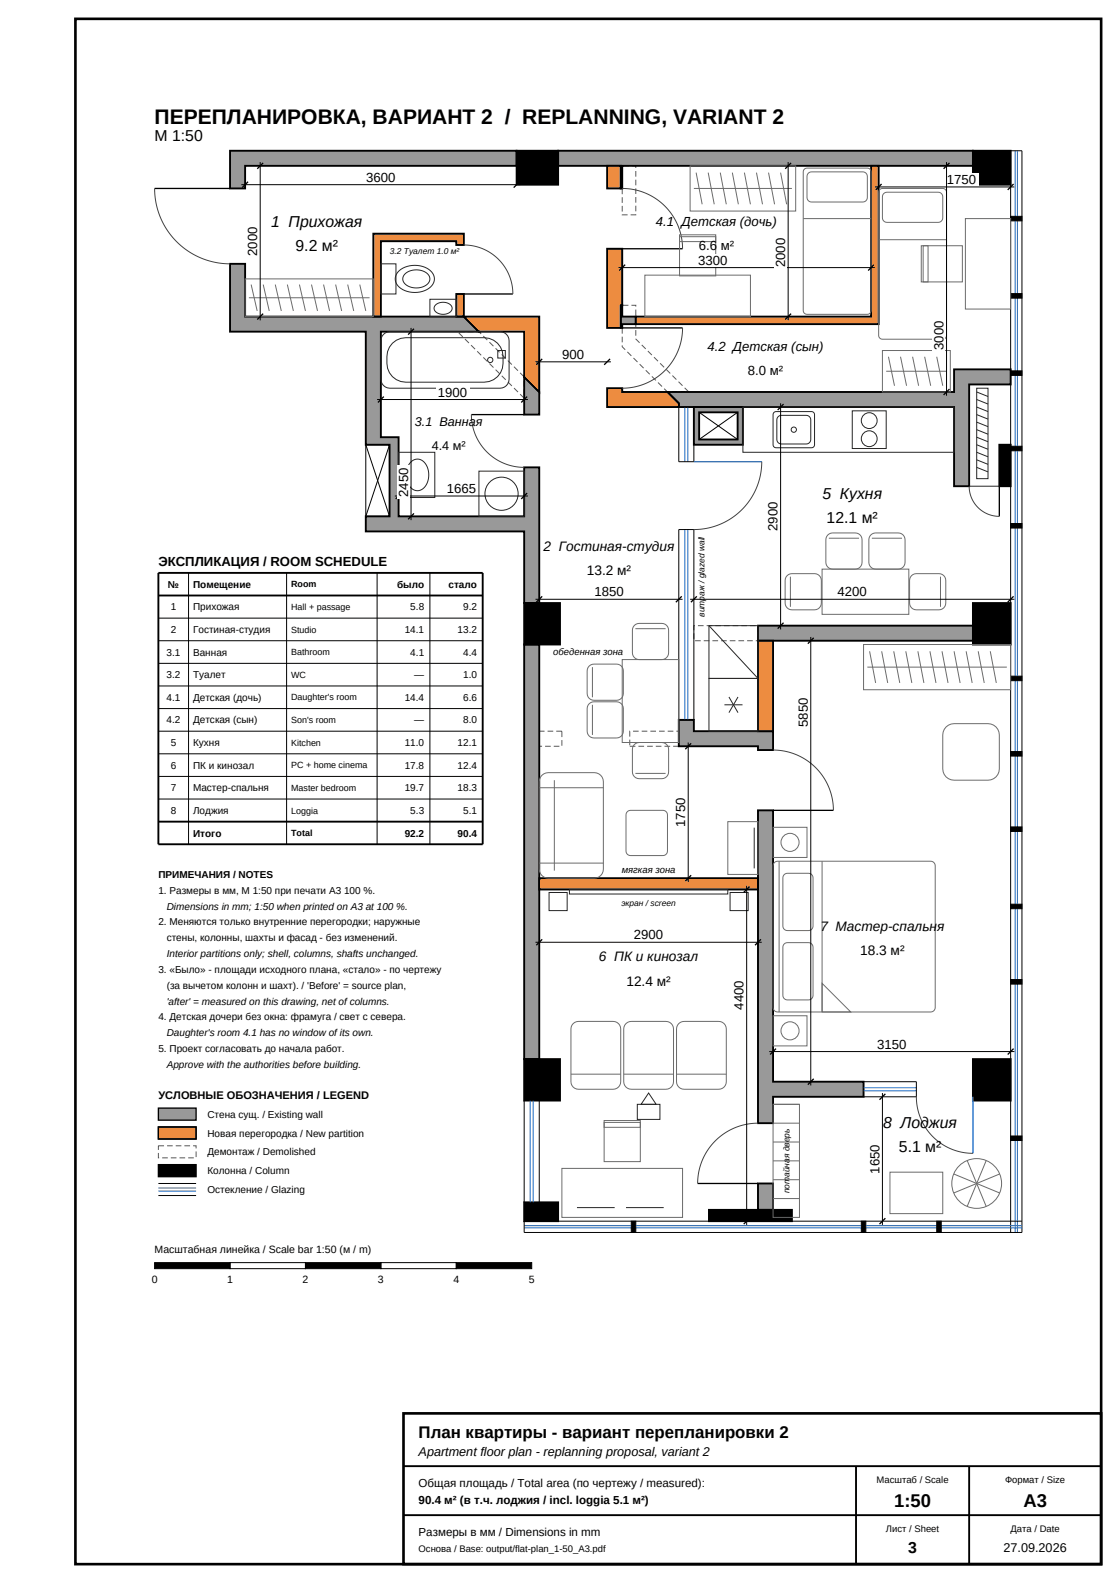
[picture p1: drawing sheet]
<svg xmlns="http://www.w3.org/2000/svg" width="297mm" height="420mm" viewBox="0 0 297 420" stroke-linecap="round" stroke-linejoin="round" font-family="sans-serif">
<path d="M165 44h3.6v13h-3.6zM121.4 88h5.6l12 12v5.6zM165 86h3.6v3.9l14 14.1h-5.6l-12-12zM165 81h3.6v3h-3.6zM184 166h17v4h-17zM143 194h6v4h-6zM167 194h13v4h-13z" fill="none" stroke="#595959" stroke-width=".27" stroke-dasharray="1.5 .8" stroke-linecap="butt"/>
<path d="M177 104h76v-6h15v4h-11v27h-4v-21h-73v-1z" fill-rule="evenodd" fill="#999"/>
<path d="M177 104h76v-6h15v4h-11v27h-4v-21h-73v-1z" fill="none" stroke="#000" stroke-width=".5"/>
<path d="M148 40h110v4h-93v6h-.4v-6h-16.6z" fill-rule="evenodd" fill="#999"/>
<path d="M148 40h110v4h-93v6h-.4v-6h-16.6z" fill="none" stroke="#000" stroke-width=".5"/>
<path d="M201 166h57v4h-57z" fill-rule="evenodd" fill="#999"/>
<path d="M201 166h57v4h-57z" fill="none" stroke="#000" stroke-width=".5"/>
<path d="M201 215h4v72h24v4h-24v7h-4z" fill-rule="evenodd" fill="#999"/>
<path d="M201 215h4v72h24v4h-24v7h-4z" fill="none" stroke="#000" stroke-width=".5"/>
<path d="M180 191h4v3h21v5h-4v-1h-21z" fill-rule="evenodd" fill="#999"/>
<path d="M180 191h4v3h21v5h-4v-1h-21z" fill="none" stroke="#000" stroke-width=".5"/>
<path d="M201 314h4v7h-4z" fill-rule="evenodd" fill="#999"/>
<path d="M201 314h4v7h-4z" fill="none" stroke="#000" stroke-width=".5"/>
<path d="M164.6 81h.4v3h3.6v2h-3.6v1h-.4z" fill-rule="evenodd" fill="#999"/>
<path d="M164.6 81h.4v3h3.6v2h-3.6v1h-.4z" fill="none" stroke="#000" stroke-width=".5"/>
<path d="M61 70h4v14h58l4 4h-26v28h4.7v21h33.3v-13h4v36h-4v-19h-42v-4h6.3v-19h-6.3v-30h-36z" fill-rule="evenodd" fill="#999"/>
<path d="M61 70h4v14h58l4 4h-26v28h4.7v21h33.3v-13h4v36h-4v-19h-42v-4h6.3v-19h-6.3v-30h-36z" fill="none" stroke="#000" stroke-width=".5"/>
<path d="M139 100l4 4v6h-4z" fill-rule="evenodd" fill="#999"/>
<path d="M139 100l4 4v6h-4z" fill="none" stroke="#000" stroke-width=".5"/>
<path d="M139 171h4v110h-4z" fill-rule="evenodd" fill="#999"/>
<path d="M139 171h4v110h-4z" fill="none" stroke="#000" stroke-width=".5"/>
<path d="M61 40h76v4h-72v6h-4z" fill-rule="evenodd" fill="#999"/>
<path d="M61 40h76v4h-72v6h-4z" fill="none" stroke="#000" stroke-width=".5"/>
<path d="M168.6 84h62.4v-40h2v42h-64.4z" fill-rule="evenodd" fill="#ed8c40"/>
<path d="M168.6 84h62.4v-40h2v42h-64.4z" fill="none" stroke="#000" stroke-width=".5"/>
<path d="M201 170h4v24h-4z" fill-rule="evenodd" fill="#ed8c40"/>
<path d="M201 170h4v24h-4z" fill="none" stroke="#000" stroke-width=".5"/>
<path d="M143 233h58v3h-58z" fill-rule="evenodd" fill="#ed8c40"/>
<path d="M143 233h58v3h-58z" fill="none" stroke="#000" stroke-width=".5"/>
<path d="M161 103h4v1h12l3 3v1h-19z" fill-rule="evenodd" fill="#ed8c40"/>
<path d="M161 103h4v1h12l3 3v1h-19z" fill="none" stroke="#000" stroke-width=".5"/>
<path d="M161 66h4v15h-.4v6h-3.6z" fill-rule="evenodd" fill="#ed8c40"/>
<path d="M161 66h4v15h-.4v6h-3.6z" fill="none" stroke="#000" stroke-width=".5"/>
<path d="M161 44h3.6v6h-3.6z" fill-rule="evenodd" fill="#ed8c40"/>
<path d="M161 44h3.6v6h-3.6z" fill="none" stroke="#000" stroke-width=".5"/>
<path d="M121 78h2v6h-2z" fill-rule="evenodd" fill="#ed8c40"/>
<path d="M121 78h2v6h-2z" fill="none" stroke="#000" stroke-width=".5"/>
<path d="M123 84h20v20l-4-4v-12h-12z" fill-rule="evenodd" fill="#ed8c40"/>
<path d="M123 84h20v20l-4-4v-12h-12z" fill="none" stroke="#000" stroke-width=".5"/>
<path d="M99 62h24v3h-2v-1h-20v20h-2z" fill-rule="evenodd" fill="#ed8c40"/>
<path d="M137 40h11v9h-11zM258 40h10v9h-10zM99 62h24v3h-2v-1h-20v20h-2zM265 118h3v11h-3zM139 160h9.5v11h-9.5zM258 160h10v11h-10zM139 281h9.5v11h-9.5zM258 281h10v11h-10zM139 319h9v5h-9zM188 321h22v3h-22z" fill="none" stroke="#000" stroke-width=".5"/>
<g fill="#000">
<path d="M137 40h11v9h-11z" fill-rule="evenodd"/>
<path d="M258 40h10v9h-10z" fill-rule="evenodd"/>
<path d="M265 118h3v11h-3z" fill-rule="evenodd"/>
<path d="M139 160h9.5v11h-9.5z" fill-rule="evenodd"/>
<path d="M258 160h10v11h-10z" fill-rule="evenodd"/>
<path d="M139 281h9.5v11h-9.5z" fill-rule="evenodd"/>
<path d="M258 281h10v11h-10z" fill-rule="evenodd"/>
<path d="M139 319h9v5h-9z" fill-rule="evenodd"/>
<path d="M188 321h22v3h-22z" fill-rule="evenodd"/>
</g>
<path d="M97 118h6.3v19h-6.3zM97 118l6.3 19M103.3 118l-6.3 19M180 108h4v14.5h-4zM180 140.5h4v50.5h-4zM139 292v27M143 292v27M229 287h14v4h-14M271 324h-132v3h132v-287h-3v287" fill="none" stroke="#000" stroke-width=".27"/>
<path d="M269.2 40v287M269.8 40v287M181.6 108v14.5M182.4 108v14.5M181.6 140.5v50.5M182.4 140.5v50.5M140.6 292v27M141.4 292v27M229 288.6h14M229 289.4h14M139 325.2h132M139 325.8h132" fill="none" stroke="#1a6bc7" stroke-width=".27"/>
<g fill="#000" stroke="#000" stroke-width=".27">
<path d="M268 57.4h3v1.2h-3z" fill-rule="evenodd"/>
<path d="M268 77.9h3v1.2h-3z" fill-rule="evenodd"/>
<path d="M268 98.4h3v1.2h-3z" fill-rule="evenodd"/>
<path d="M268 118.4h3v1.2h-3z" fill-rule="evenodd"/>
<path d="M268 138.9h3v1.2h-3z" fill-rule="evenodd"/>
<path d="M268 179.4h3v1.2h-3z" fill-rule="evenodd"/>
<path d="M268 199.4h3v1.2h-3z" fill-rule="evenodd"/>
<path d="M268 219.4h3v1.2h-3z" fill-rule="evenodd"/>
<path d="M268 239.9h3v1.2h-3z" fill-rule="evenodd"/>
<path d="M268 259.9h3v1.2h-3z" fill-rule="evenodd"/>
<path d="M268 301.4h3v1.2h-3z" fill-rule="evenodd"/>
<path d="M167.4 324h1.2v3h-1.2z" fill-rule="evenodd"/>
<path d="M228.4 324h1.2v3h-1.2z" fill-rule="evenodd"/>
<path d="M248.4 324h1.2v3h-1.2z" fill-rule="evenodd"/>
</g>
<path d="M41 50h20M123 78h13M165 66h16M165 87h16M125 110h14M265 129v8M205 215h16M185 314h16" fill="none" stroke="#000" stroke-width=".35"/>
<path d="M41 50l.4 3.8 1.1 3.7 1.7 3.4 2.7 3.2 2.9 2.5 3.7 1.9 3.7 1.1 3.8 .4M165 50l3.1 .3 2.9 .9 2.7 1.4 2.6 2.1 2.1 2.6 1.4 2.7 .9 2.9 .3 3.1M123 65l2.7 .3 2.4 .7 2.2 1.2 1.9 1.6 1.6 1.9 1.2 2.2 .8 2.6 .2 2.5M181 87l-.3 3.1-1 3.2-1.4 2.6-2 2.4-2.4 2-2.9 1.5-2.9 .9-3.1 .3M125 110l.3 2.7 .7 2.5 1.3 2.4 1.8 2.3 2.3 1.8 2.4 1.3 2.5 .7 2.7 .3M202 122.5l-.3 3.4-1 3.3-1.6 3.1-2.4 2.9-2.9 2.4-3.1 1.6-3.3 1-3.4 .3M257 129l.1 1.5 .5 1.5 .7 1.4 1 1.3 1.2 .9 1.4 .8 1.6 .5 1.5 .1M205 199l3.1 .3 2.9 .9 2.9 1.5 2.4 2 2 2.4 1.5 2.9 .9 2.9 .3 3.1M201 298l-3.3 .3-3 1-2.6 1.4-2.4 2-2.1 2.6-1.4 2.7-.9 2.9-.3 3.1M243 291l.3 2.9 .8 2.7 1.3 2.6 2 2.4 2.4 2 2.6 1.3 2.7 .8 2.9 .3" fill="none" stroke="#404040" stroke-width=".27"/>
<path d="M184 122.5h18M258 291v15" fill="none" stroke="#1a6bc7" stroke-width=".35"/>
<path d="M257 129h8" fill="none" stroke="#262626" stroke-width=".27"/>
<path d="M184 108v10h13v-10zM185.4 109.4h10.2v7.2h-10.2z" fill-rule="evenodd" fill="#999"/>
<path d="M184 108h13v10h-13zM185.4 109.4h10.2v7.2h-10.2z" fill="none" stroke="#000" stroke-width=".5"/>
<path d="M64 49h74M185.4 109.4l10.2 7.2M195.6 109.4l-10.2 7.2" fill="none" stroke="#000" stroke-width=".27"/>
<g fill="none" stroke="#6b6b6b" stroke-width=".27">
<path d="M183 44h28v12h-28zM184 50h26M184.6 45.8l1.6 8.4M187.8 45.8l1.6 8.4M191 45.8l1.6 8.4M194.2 45.8l1.6 8.4M197.4 45.8l1.6 8.4M200.6 45.8l1.6 8.4M203.8 45.8l1.6 8.4M207 45.8l1.6 8.4M213 58h18M213.3 44.9l.7-.3h16l.5 .1 .4 .4 .1 37.3-.1 .5-.4 .4-16.5 .1-.5-.1-.4-.4-.1-37.3z"/>
<path d="M214.4 46l.8-.4h13.6l.6 .2 .4 .4 .2 .6v5.6l-.2 .6-.4 .4-.6 .2h-13.6l-.6-.2-.4-.4-.2-.6v-5.6zM233.3 50.3l.7-.3h16l.5 .1 .4 .4 .1 38.5-.1 .5-.4 .4-16.5 .1-.5-.1-.4-.4-.1-38.5zM234.4 51.4l.8-.4h13.6l.6 .2 .4 .4 .2 .6v5.6l-.2 .6-.4 .4-.6 .2h-13.6l-.6-.2-.4-.4-.2-.6v-5.6zM256 58h12v24h-12zM65 74h34v10h-34zM66 79h32M66.6 75.5l1.6 7M69.8 75.5l1.6 7M73 75.5l1.6 7M76.2 75.5l1.6 7M79.4 75.5l1.6 7M82.6 75.5l1.6 7"/>
<path d="M85.8 75.5l1.6 7M89 75.5l1.6 7M92.2 75.5l1.6 7M95.4 75.5l1.6 7M171 73h28v11h-28zM180.2 62.8h9.6v10.4h-9.6zM180.2 62.3h9.6v1.8h-9.6zM233 63.6h18M244.3 65.2h1.8v9.6h-1.8zM244.8 65.2h10.4v9.6h-10.4zM234 93h18v11h-18zM235 98.5h16"/>
<path d="M235.6 94.6l1.6 7.7M238.8 94.6l1.6 7.7M242 94.6l1.6 7.7M245.2 94.6l1.6 7.7M248.4 94.6l1.6 7.7M208.7 152.7l1.3-.5h6a1.8 1.8 0 0 1 1.8 1.8v6a1.8 1.8 0 0 1-1.8 1.8h-6a1.8 1.8 0 0 1-1.8-1.8v-6zM209.6 153v8M218 151h23v12h-23zM219.5 141.9l1.3-.5h6a1.8 1.8 0 0 1 1.8 1.8v6a1.8 1.8 0 0 1-1.8 1.8h-6a1.8 1.8 0 0 1-1.8-1.8v-6zM219.8 142.8h8M230.9 141.9l1.3-.5h6a1.8 1.8 0 0 1 1.8 1.8v6a1.8 1.8 0 0 1-1.8 1.8h-6a1.8 1.8 0 0 1-1.8-1.8v-6zM231.2 142.8h8"/>
<path d="M241.7 152.7l1.3-.5h6a1.8 1.8 0 0 1 1.8 1.8v6a1.8 1.8 0 0 1-1.8 1.8h-6a1.8 1.8 0 0 1-1.8-1.8v-6zM249.4 153v8M156.2 176.7l1.3-.5h6a1.8 1.8 0 0 1 1.8 1.8v6a1.8 1.8 0 0 1-1.8 1.8h-6a1.8 1.8 0 0 1-1.8-1.8v-6zM157.1 177v8M165 175h15v22h-15zM168.2 165.9l1.3-.5h6a1.8 1.8 0 0 1 1.8 1.8v6a1.8 1.8 0 0 1-1.8 1.8h-6a1.8 1.8 0 0 1-1.8-1.8v-6zM168.5 166.8h8M229 171h39v12h-39zM230 177h37M230.6 172.8l1.6 8.4M233.8 172.8l1.6 8.4M237 172.8l1.6 8.4"/>
<path d="M240.2 172.8l1.6 8.4M243.4 172.8l1.6 8.4M246.6 172.8l1.6 8.4M249.8 172.8l1.6 8.4M253 172.8l1.6 8.4M256.2 172.8l1.6 8.4M259.4 172.8l1.6 8.4M262.6 172.8l1.6 8.4M156.2 186.7l1.3-.5h6a1.8 1.8 0 0 1 1.8 1.8v6a1.8 1.8 0 0 1-1.8 1.8h-6a1.8 1.8 0 0 1-1.8-1.8v-6zM157.1 187v8M168.2 197.5l1.3-.5h6a1.8 1.8 0 0 1 1.8 1.8v6a1.8 1.8 0 0 1-1.8 1.8h-6a1.8 1.8 0 0 1-1.8-1.8v-6zM250.9 192.9l.6-.5 1.5-.4h9a3 3 0 0 1 3 3v9a3 3 0 0 1-3 3h-9a3 3 0 0 1-3-3v-9l.1-.8z"/>
<path d="M143 209h17M143.7 205.7l.5-.4 1.2-.3h12.2a2.4 2.4 0 0 1 2.4 2.4v23.2a2.4 2.4 0 0 1-2.4 2.4h-12.2a2.4 2.4 0 0 1-2.4-2.4v-23.2l.1-.6zM147 207v24M166.4 215.4l.8-.4h8.6l.8 .4 .4 .8v9.6l-.4 .8-.8 .4h-8.6l-.8-.4-.4-.8v-9.6zM168.5 205.2h8M193 218h8v14h-8zM205 219.5h9v8h-9zM143 229h17M205.4 228.9l.8-.4h40.6l.8 .4 .4 .8v37.6l-.4 .8-.8 .4h-40.6l-.8-.4-.4-.8v-37.6zM206.6 228.5v40M208 232.1l.8-.4h5.6l.6 .2 .4 .4 .2 .6v12.8l-.2 .6-.4 .4-.6 .2h-5.6l-.6-.2-.4-.4-.2-.6v-12.8zM218 228.5v40"/>
<path d="M208 250.5l.8-.4h5.6l.6 .2 .4 .4 .2 .6v12.8l-.2 .6-.4 .4-.6 .2h-5.6l-.6-.2-.4-.4-.2-.6v-12.8zM152 271.6l.4-.3 1-.3h9.2a2 2 0 0 1 2 2v14a2 2 0 0 1-2 2h-9.2a2 2 0 0 1-2-2v-14l.1-.5zM166 271.6l.4-.3 1-.3h9.2a2 2 0 0 1 2 2v14a2 2 0 0 1-2 2h-9.2a2 2 0 0 1-2-2v-14l.3-1zM180 271.6l.4-.3 1-.3h9.2a2 2 0 0 1 2 2v14a2 2 0 0 1-2 2h-9.2a2 2 0 0 1-2-2v-14l.1-.5zM205 269.5h9v8h-9zM218 260.9l7.6 7.6h-7.6zM151.4 285h13.2M160.2 297.8h9.6v10.4h-9.6zM160.2 297.3h9.6v1.8h-9.6zM165.4 285h13.2M179.4 285h13.2M205 293h7v30h-7z"/>
<path d="M205 293h7M205 298h7M149 310h32v13h-32zM205 303h7M205 308h7M205 313h7M205 318h7M236 311h14v11h-14zM252.9 311.5l12.2 5M256.5 307.9l5 12.2M261.5 307.9l-5 12.2M265.1 311.5l-12.2 5"/>
<circle cx="209.5" cy="223.5" r="2.4"/>
<circle cx="209.5" cy="273.5" r="2.4"/>
<circle cx="259" cy="314" r="6.6"/>
</g>
<g fill="none" stroke="#262626" stroke-width=".27">
<path d="M101 70h4v8h-4zM105.9 71.8a6.5 6.5 0 0 1 8.9 .8 3.1 3.1 0 0 1-2.2 4.5 6.1 6.1 0 0 1-7.6-2.2l-.2-.9 .2-.9zM107.3 72.8a4.4 4.4 0 0 1 6.6 .6 2.48 2.48 0 0 1-2.6 2.9 3.8 3.8 0 0 1-4.5-2l.1-.9zM114 79.4h7v4.6h-7zM101.7 88.7l1.1-.6 .6-.1h29.2a2.4 2.4 0 0 1 2.4 2.4v10.2a2.4 2.4 0 0 1-2.4 2.4h-29.2a2.4 2.4 0 0 1-2.4-2.4v-10.2l.1-.6zM104.1 91.1l1-.8 1.2-.5 1.3-.2h20.8a5 5 0 0 1 5 5 5.9 5.9 0 0 1-2.5 6.1l-1.2 .5-1.3 .2h-20.8a5 5 0 0 1-5-5 6.1 6.1 0 0 1 1.5-5.3zM115.4 81a2.86 2.86 0 0 1 4.5 .6 2.32 2.32 0 0 1-3.3 1.7 1.45 1.45 0 0 1-1.2-2.3zM132 93h2v2h-2zM105.7 120h9.6v12h-9.6zM197 108h56v12h-56zM205.2 109.4l.6-.2h9.4l.6 .2 .2 .6v8l-.2 .6-.6 .2h-9.4l-.6-.2-.2-.6v-8zM206.4 110.6l.8-.4h6.6l.8 .4 .4 .8v5.2l-.4 .8-.8 .4h-6.6l-.8-.4-.4-.8v-5.2z"/>
<path d="M226 109h9v10h-9zM259 103h3v24h-3zM259 104l3 1.2M259 106l3 1.2M259 108l3 1.2M259 110l3 1.2M259 112l3 1.2M259 114l3 1.2M259 116l3 1.2M259 118l3 1.2M259 120l3 1.2M108.9 122.7a2.56 2.56 0 0 1 2.6-.8 2.56 2.56 0 0 1 1.8 2 4.8 4.8 0 0 1-1.8 6.2 3 3 0 0 1-3.7-3 5.3 5.3 0 0 1 1.1-4.4z"/>
<path d="M127 125h12v12h-12zM259 122l3 1.2M259 124l3 1.2M188 166h13v14h-13zM188 180h13v14h-13zM188 166l13 14M192.1 187h4.8M193.3 184.9l2.4 4.2M195.7 184.9l-2.4 4.2M200 219.6v10.8M145.6 236.8h4.8v4.8h-4.8zM151 236h42v1.2h-42z"/>
<path d="M193.6 236.8h4.8v4.8h-4.8zM169 293h6v4h-6zM172 290l2 3h-4zM153 320.4h10M166 320.4h10"/>
<circle cx="130" cy="95.5" r=".7"/>
<circle cx="210.5" cy="114" r=".7"/>
<circle cx="230.5" cy="116.4" r="2.1"/>
<circle cx="230.5" cy="111.6" r="2.1"/>
<circle cx="133" cy="131" r="4.4"/>
</g>
<path d="M65.8 48.2l-1.6 1.6M137.8 48.2l-1.6 1.6" fill="none" stroke="#000" stroke-width=".35"/>
<path d="M96.6 45.3h8.8v3.3h-8.8z" fill-rule="evenodd" fill="#fff"/>
<path d="M69 43v42" fill="none" stroke="#000" stroke-width=".27"/>
<path d="M69.8 43.2l-1.6 1.6M69.8 83.2l-1.6 1.6" fill="none" stroke="#000" stroke-width=".35"/>
<path d="M65.4 59.6h3.2v8.8h-3.2z" fill-rule="evenodd" fill="#fff"/>
<path d="M100 106h40" fill="none" stroke="#000" stroke-width=".27"/>
<path d="M101.8 105.2l-1.6 1.6M139.8 105.2l-1.6 1.6" fill="none" stroke="#000" stroke-width=".35"/>
<path d="M115.6 102.3h8.8v3.3h-8.8z" fill-rule="evenodd" fill="#fff"/>
<path d="M104.7 131.6h35.3" fill="none" stroke="#000" stroke-width=".27"/>
<path d="M106.5 130.8l-1.6 1.6M139.8 130.8l-1.6 1.6" fill="none" stroke="#000" stroke-width=".35"/>
<path d="M118 127.9h8.7v3.3h-8.7z" fill-rule="evenodd" fill="#fff"/>
<path d="M109 87v51" fill="none" stroke="#000" stroke-width=".27"/>
<path d="M109.8 87.2l-1.6 1.6M109.8 136.2l-1.6 1.6" fill="none" stroke="#000" stroke-width=".35"/>
<path d="M105.3 123.6h3.4v8.8h-3.4z" fill-rule="evenodd" fill="#fff"/>
<path d="M142 96h20" fill="none" stroke="#000" stroke-width=".27"/>
<path d="M143.8 95.2l-1.6 1.6M161.8 95.2l-1.6 1.6" fill="none" stroke="#000" stroke-width=".35"/>
<path d="M148.6 92.3h6.8v3.3h-6.8z" fill-rule="evenodd" fill="#fff"/>
<path d="M164 71h68" fill="none" stroke="#000" stroke-width=".27"/>
<path d="M165.8 70.2l-1.6 1.6M231.8 70.2l-1.6 1.6" fill="none" stroke="#000" stroke-width=".35"/>
<path d="M184.6 67.3h8.8v3.3h-8.8z" fill-rule="evenodd" fill="#fff"/>
<path d="M209 43v42" fill="none" stroke="#000" stroke-width=".27"/>
<path d="M209.8 43.2l-1.6 1.6M209.8 83.2l-1.6 1.6" fill="none" stroke="#000" stroke-width=".35"/>
<path d="M205.3 62.6h3.3v8.8h-3.3z" fill-rule="evenodd" fill="#fff"/>
<path d="M232 49.6h37" fill="none" stroke="#000" stroke-width=".27"/>
<path d="M233.8 48.8l-1.6 1.6M268.8 48.8l-1.6 1.6" fill="none" stroke="#000" stroke-width=".35"/>
<path d="M250.6 45.9h8.8v3.3h-8.8z" fill-rule="evenodd" fill="#fff"/>
<path d="M251 43v62" fill="none" stroke="#000" stroke-width=".27"/>
<path d="M251.8 43.2l-1.6 1.6M251.8 103.2l-1.6 1.6" fill="none" stroke="#000" stroke-width=".35"/>
<path d="M247.3 84.6h3.3v8.8h-3.3z" fill-rule="evenodd" fill="#fff"/>
<path d="M142 159h39" fill="none" stroke="#000" stroke-width=".27"/>
<path d="M143.8 158.2l-1.6 1.6M180.8 158.2l-1.6 1.6" fill="none" stroke="#000" stroke-width=".35"/>
<path d="M157.1 155.3h8.8v3.3h-8.8z" fill-rule="evenodd" fill="#fff"/>
<path d="M207 107v60" fill="none" stroke="#000" stroke-width=".27"/>
<path d="M207.8 107.2l-1.6 1.6M207.8 165.2l-1.6 1.6" fill="none" stroke="#000" stroke-width=".35"/>
<path d="M203.3 132.6h3.3v8.8h-3.3z" fill-rule="evenodd" fill="#fff"/>
<path d="M183 159h86" fill="none" stroke="#000" stroke-width=".27"/>
<path d="M184.8 158.2l-1.6 1.6M268.8 158.2l-1.6 1.6" fill="none" stroke="#000" stroke-width=".35"/>
<path d="M221.6 155.3h8.8v3.3h-8.8z" fill-rule="evenodd" fill="#fff"/>
<path d="M182.5 197v37" fill="none" stroke="#000" stroke-width=".27"/>
<path d="M183.3 197.2l-1.6 1.6M183.3 232.2l-1.6 1.6" fill="none" stroke="#000" stroke-width=".35"/>
<path d="M178.9 211.1h3.3v8.8h-3.3z" fill-rule="evenodd" fill="#fff"/>
<path d="M215 169v119" fill="none" stroke="#000" stroke-width=".27"/>
<path d="M215.8 169.2l-1.6 1.6M215.8 286.2l-1.6 1.6" fill="none" stroke="#000" stroke-width=".35"/>
<path d="M211.4 184.6h3.3v8.8h-3.3z" fill-rule="evenodd" fill="#fff"/>
<path d="M204 279h65" fill="none" stroke="#000" stroke-width=".27"/>
<path d="M205.8 278.2l-1.6 1.6M268.8 278.2l-1.6 1.6" fill="none" stroke="#000" stroke-width=".35"/>
<path d="M232.1 275.3h8.8v3.3h-8.8z" fill-rule="evenodd" fill="#fff"/>
<path d="M142 250h60" fill="none" stroke="#000" stroke-width=".27"/>
<path d="M143.8 249.2l-1.6 1.6M201.8 249.2l-1.6 1.6" fill="none" stroke="#000" stroke-width=".35"/>
<path d="M167.6 246.3h8.8v3.3h-8.8z" fill-rule="evenodd" fill="#fff"/>
<path d="M198 235v90" fill="none" stroke="#000" stroke-width=".27"/>
<path d="M198.8 235.2l-1.6 1.6M198.8 323.2l-1.6 1.6" fill="none" stroke="#000" stroke-width=".35"/>
<path d="M194.4 259.6h3.2v8.8h-3.2z" fill-rule="evenodd" fill="#fff"/>
<path d="M234 290v35" fill="none" stroke="#000" stroke-width=".27"/>
<path d="M234.8 290.2l-1.6 1.6M234.8 323.2l-1.6 1.6" fill="none" stroke="#000" stroke-width=".35"/>
<path d="M230.3 303.1h3.3v8.8h-3.3z" fill-rule="evenodd" fill="#fff"/>
<path d="M20 5h272v410h-272z" fill="none" stroke="#000" stroke-width=".7" stroke-linecap="butt"/>
<path d="M42 152h86v72h-86zM42 158h86M42 218h86" fill="none" stroke="#000" stroke-width=".5"/>
<g fill="none" stroke="#000" stroke-width=".27">
<path d="M50 152v72M76 152v72M100 152v72M114 152v72M42 164h86M42 170h86M42 176h86M42 182h86M42 188h86M42 194h86M42 200h86M42 206h86"/>
<path d="M42 212h86"/>
</g>
<path d="M42 294h10v3.2h-10z" fill-rule="evenodd" fill="#999" stroke="#000" stroke-width=".35"/>
<path d="M42 299h10v3.2h-10z" fill-rule="evenodd" fill="#ed8c40" stroke="#000" stroke-width=".35"/>
<path d="M42 299h10v3.2h-10z" fill="none" stroke="#000" stroke-width=".35"/>
<path d="M42 304h10v3.2h-10z" fill="none" stroke="#595959" stroke-width=".27" stroke-dasharray="1.5 .8" stroke-linecap="butt"/>
<path d="M42 309h10v3.2h-10z" fill-rule="evenodd" fill="#000" stroke="#000" stroke-width=".35"/>
<path d="M42 314h10M42 317.2h10M61 335h20v1.6h-20zM101 335h20v1.6h-20z" fill="none" stroke="#000" stroke-width=".27"/>
<path d="M42 315.2h10M42 316h10" fill="none" stroke="#1a6bc7" stroke-width=".27"/>
<g fill="#000" stroke="#000" stroke-width=".27">
<path d="M41 335h20v1.6h-20z" fill-rule="evenodd"/>
<path d="M81 335h20v1.6h-20z" fill-rule="evenodd"/>
<path d="M121 335h20v1.6h-20z" fill-rule="evenodd"/>
</g>
<path d="M107 375h185v40h-185z" fill="none" stroke="#000" stroke-width=".7" stroke-linecap="butt"/>
<path d="M107 389h185M227 389v26M257 389v26M107 402h185" fill="none" stroke="#000" stroke-width=".5"/>
<text font-size="5.6" x="41" y="33">ПЕРЕПЛАНИРОВКА, ВАРИАНТ 2 / REPLANNING, VARIANT 2</text>
<g font-size="4.9">
<text x="237.1" y="399.7">1:50</text>
<text x="271.4" y="399.7">A3</text>
</g>
<text font-size="4.5" x="111" y="381.6">План квартиры - вариант перепланировки 2</text>
<g font-size="4.2">
<text x="41" y="37.5">М 1:50</text>
<text x="71.9" y="60.3">1 Прихожая</text>
<text x="78.4" y="66.7">9.2 м²</text>
<text x="218.1" y="132.3">5 Кухня</text>
<text x="219.2" y="138.7">12.1 м²</text>
<text x="234.2" y="299.3">8 Лоджия</text>
<text x="238.4" y="305.7">5.1 м²</text>
<text x="240.8" y="412">3</text>
</g>
<g font-size="3.6">
<text x="144.2" y="146.1">2 Гостиная-студия</text>
<text x="155.6" y="152.5">13.2 м²</text>
<text x="217.6" y="247.1">7 Мастер-спальня</text>
<text x="158.8" y="255.1">6 ПК и кинозал</text>
<text x="228.1" y="253.5">18.3 м²</text>
<text x="166.1" y="261.5">12.4 м²</text>
</g>
<g font-size="3.5">
<text x="97.1" y="48.2">3600</text>
<text x="251.1" y="48.8">1750</text>
<text x="173.9" y="60">4.1 Детская (дочь)</text>
<text x="68.2" y="67.9" transform="rotate(-90 68.2 67.9)">2000</text>
<text x="185.1" y="70.2">3300</text>
<text x="185.3" y="66.5">6.6 м²</text>
<text x="208.2" y="70.9" transform="rotate(-90 208.2 70.9)">2000</text>
<text x="149.1" y="95.2">900</text>
<text x="187.6" y="93">4.2 Детская (сын)</text>
<text x="250.2" y="92.9" transform="rotate(-90 250.2 92.9)">3000</text>
<text x="198.3" y="99.4">8.0 м²</text>
<text x="116.1" y="105.2">1900</text>
<text x="108.2" y="131.9" transform="rotate(-90 108.2 131.9)">2450</text>
<text x="118.5" y="130.8">1665</text>
<text x="206.2" y="140.9" transform="rotate(-90 206.2 140.9)">2900</text>
<text x="42" y="150.2">ЭКСПЛИКАЦИЯ / ROOM SCHEDULE</text>
<text x="157.6" y="158.2">1850</text>
<text x="222.1" y="158.2">4200</text>
<text x="214.2" y="192.9" transform="rotate(-90 214.2 192.9)">5850</text>
<text x="181.7" y="219.4" transform="rotate(-90 181.7 219.4)">1750</text>
<text x="168.1" y="249.2">2900</text>
<text x="197.2" y="267.9" transform="rotate(-90 197.2 267.9)">4400</text>
<text x="232.6" y="278.2">3150</text>
<text x="233.2" y="311.4" transform="rotate(-90 233.2 311.4)">1650</text>
</g>
<g font-size="3.4">
<text x="110" y="113">3.1 Ванная</text>
<text x="114.5" y="119.4">4.4 м²</text>
<text x="111" y="386.2">Apartment floor plan - replanning proposal, variant 2</text>
<text x="266.1" y="411.7">27.09.2026</text>
</g>
<g font-size="3.1">
<text x="111" y="394.6">Общая площадь / Total area (по чертежу / measured):</text>
<text x="111" y="399.1">90.4 м² (в т.ч. лоджия / incl. loggia 5.1 м²)</text>
<text x="111" y="407.6">Размеры в мм / Dimensions in mm</text>
</g>
<text font-size="2.9" x="42" y="291.6">УСЛОВНЫЕ ОБОЗНАЧЕНИЯ / LEGEND</text>
<g font-size="2.8">
<text x="41" y="332.5">Масштабная линейка / Scale bar 1:50 (м / m)</text>
<text x="40.2" y="340.5">0</text>
<text x="60.2" y="340.5">1</text>
<text x="80.2" y="340.5">2</text>
<text x="100.2" y="340.5">3</text>
<text x="120.2" y="340.5">4</text>
<text x="140.2" y="340.5">5</text>
</g>
<g font-size="2.7">
<text x="44.5" y="155.9">№</text>
<text x="51.2" y="155.9">Помещение</text>
<text x="105.3" y="155.9">было</text>
<text x="118.9" y="155.9">стало</text>
<text x="45.3" y="161.9">1</text>
<text x="51.2" y="161.9">Прихожая</text>
<text x="108.8" y="161.9">5.8</text>
<text x="122.8" y="161.9">9.2</text>
<text x="45.3" y="167.9">2</text>
<text x="51.2" y="167.9">Гостиная-студия</text>
<text x="107.3" y="167.9">14.1</text>
<text x="121.3" y="167.9">13.2</text>
<text x="44.2" y="173.9">3.1</text>
<text x="51.2" y="173.9">Ванная</text>
<text x="108.8" y="173.9">4.1</text>
<text x="122.8" y="173.9">4.4</text>
<text x="44.2" y="179.9">3.2</text>
<text x="51.2" y="179.9">Туалет</text>
<text x="109.8" y="179.9">—</text>
<text x="122.8" y="179.9">1.0</text>
<text x="44.2" y="185.9">4.1</text>
<text x="51.2" y="185.9">Детская (дочь)</text>
<text x="107.3" y="185.9">14.4</text>
<text x="122.8" y="185.9">6.6</text>
<text x="44.2" y="191.9">4.2</text>
<text x="51.2" y="191.9">Детская (сын)</text>
<text x="109.8" y="191.9">—</text>
<text x="122.8" y="191.9">8.0</text>
<text x="45.3" y="197.9">5</text>
<text x="51.2" y="197.9">Кухня</text>
<text x="107.3" y="197.9">11.0</text>
<text x="121.3" y="197.9">12.1</text>
<text x="45.3" y="203.9">6</text>
<text x="51.2" y="203.9">ПК и кинозал</text>
<text x="107.3" y="203.9">17.8</text>
<text x="121.3" y="203.9">12.4</text>
<text x="45.3" y="209.9">7</text>
<text x="51.2" y="209.9">Мастер-спальня</text>
<text x="107.3" y="209.9">19.7</text>
<text x="121.3" y="209.9">18.3</text>
<text x="45.3" y="215.9">8</text>
<text x="51.2" y="215.9">Лоджия</text>
<text x="108.8" y="215.9">5.3</text>
<text x="122.8" y="215.9">5.1</text>
<text x="51.2" y="221.9">Итого</text>
<text x="107.3" y="221.9">92.2</text>
<text x="121.3" y="221.9">90.4</text>
<text x="42" y="232.9">ПРИМЕЧАНИЯ / NOTES</text>
<text x="42" y="237.1">1. Размеры в мм, М 1:50 при печати A3 100 %.</text>
<text x="42" y="245.5">2. Меняются только внутренние перегородки; наружные</text>
<text x="44.2" y="241.3">Dimensions in mm; 1:50 when printed on A3 at 100 %.</text>
<text x="44.2" y="249.7">стены, колонны, шахты и фасад - без изменений.</text>
<text x="44.2" y="253.9">Interior partitions only; shell, columns, shafts unchanged.</text>
<text x="42" y="258.1">3. «Было» - площади исходного плана, «стало» - по чертежу</text>
<text x="44.2" y="262.3">(за вычетом колонн и шахт). / 'Before' = source plan,</text>
<text x="44.2" y="266.5">'after' = measured on this drawing, net of columns.</text>
<text x="42" y="270.7">4. Детская дочери без окна: фрамуга / свет с севера.</text>
<text x="44.2" y="274.9">Daughter's room 4.1 has no window of its own.</text>
<text x="42" y="279.1">5. Проект согласовать до начала работ.</text>
<text x="44.2" y="283.3">Approve with the authorities before building.</text>
<text x="55" y="296.5">Стена сущ. / Existing wall</text>
<text x="55" y="301.5">Новая перегородка / New partition</text>
<text x="55" y="306.5">Демонтаж / Demolished</text>
<text x="55" y="311.5">Колонна / Column</text>
<text x="55" y="316.5">Остекление / Glazing</text>
</g>
<g font-size="2.5">
<text x="146.7" y="173.9">обеденная зона</text>
<text x="164.9" y="231.5">мягкая зона</text>
<text x="232.4" y="393.4">Масштаб / Scale</text>
<text x="266.5" y="393.4">Формат / Size</text>
<text x="234.9" y="406.4">Лист / Sheet</text>
<text x="268" y="406.4">Дата / Date</text>
<text x="111" y="411.9">Основа / Base: output/flat-plan_1-50_A3.pdf</text>
</g>
<g font-size="2.4">
<text x="77.2" y="155.8">Room</text>
<text x="77.2" y="161.8">Hall + passage</text>
<text x="77.2" y="167.8">Studio</text>
<text x="77.2" y="173.8">Bathroom</text>
<text x="77.2" y="179.8">WC</text>
<text x="77.2" y="185.8">Daughter's room</text>
<text x="77.2" y="191.8">Son's room</text>
<text x="77.2" y="197.8">Kitchen</text>
<text x="77.2" y="203.8">PC + home cinema</text>
<text x="77.2" y="209.8">Master bedroom</text>
<text x="77.2" y="215.8">Loggia</text>
<text x="77.2" y="221.8">Total</text>
</g>
<g font-size="2.2">
<text x="103.4" y="67.4">3.2 Туалет 1.0 м²</text>
<text x="186.8" y="163.6" transform="rotate(-90 186.8 163.6)">витраж / glazed wall</text>
<text x="164.8" y="240.4">экран / screen</text>
<text x="209.4" y="316.6" transform="rotate(-90 209.4 316.6)">потайная дверь</text>
</g>
</svg>
